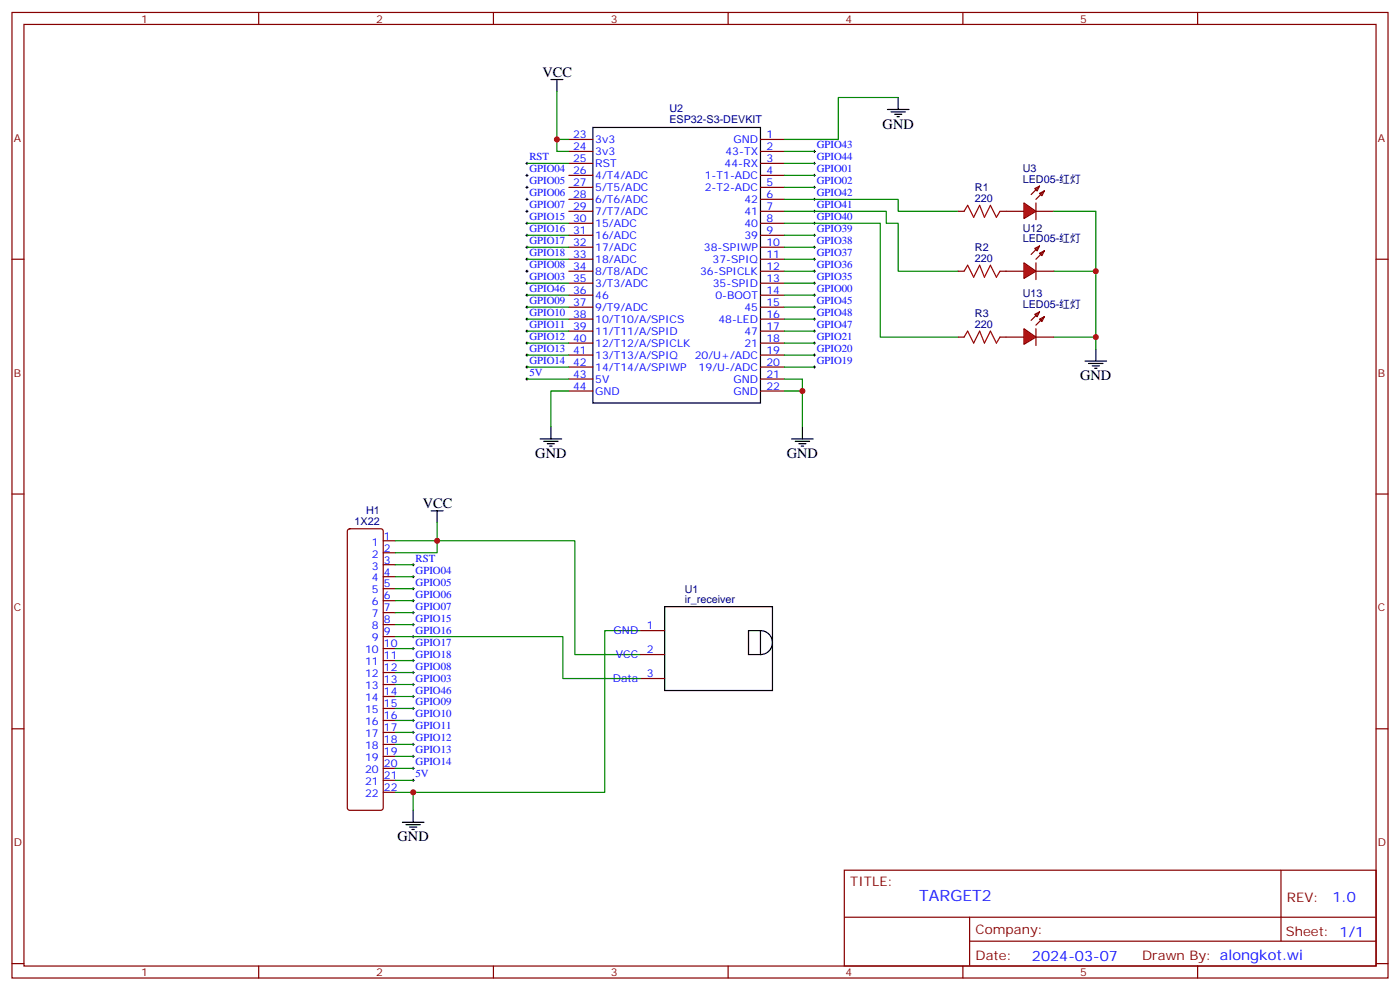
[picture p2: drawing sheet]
<svg xmlns="http://www.w3.org/2000/svg" width="412mm" height="292mm" viewBox="0 0 412 292" stroke-linecap="round" stroke-linejoin="round" font-family="sans-serif">
<g fill="none" stroke="#870000" stroke-width=".35">
<path d="M3.5 3.7h405.4v284.3h-405.4zM7.1 7.2h398.2v277.3h-398.2zM76.2 3.7v3.5M145.3 3.7v3.5M214.5 3.7v3.5M283.6 3.7v3.5M352.8 3.7v3.5M167.6 41.1h7M167.6 44.6h7M167.6 48.1h7M167.6 51.6h7M167.6 55.2h7"/>
<path d="M167.6 58.7h7M224 41.1h7.1M224 44.6h7.1M224 48.1h7.1M224 51.6h7.1M224 55.2h7.1M224 58.7h7.1M304.8 55.5l1.4-.7-.7 1.4zM306.2 56.9l1.4-.7-.7 1.4zM306.2 54.8l-2.5 2.5M307.6 56.2l-2.4 2.5M3.5 76.3h3.6"/>
<path d="M167.6 76.3h7M167.6 62.2h7M167.6 65.8h7M167.6 69.3h7M167.6 72.8h7M167.6 79.9h7M224 76.3h7.1M224 62.2h7.1M224 65.8h7.1M224 69.3h7.1M224 72.8h7.1M224 79.9h7.1"/>
<path d="M282.2 62.2h1.8M282.2 79.9h1.8M294.6 62.2h7M294.6 79.9h1.7M305.2 62.2h5.2M405.3 76.3h3.6M167.6 83.4h7M167.6 86.9h7M167.6 90.5h7M167.6 94h7M167.6 97.5h7M224 83.4h7.1"/>
<path d="M224 86.9h7.1M224 90.5h7.1M224 94h7.1M224 97.5h7.1M282.2 99.3h1.8M294.6 99.3h1.7M167.6 101h7M167.6 104.6h7M167.6 108.1h7M167.6 111.6h7M167.6 115.1h7M224 101h7.1"/>
<path d="M224 104.6h7.1M224 108.1h7.1M224 111.6h7.1M224 115.1h7.1M3.5 145.5h3.6M405.3 145.5h3.6M188.7 185.7h7.1M188.7 192.8h7.1M188.7 199.8h7.1M3.5 214.6h3.6M405.3 214.6h3.6M248.7 256.3h156.6v28.2h-156.6z"/>
<path d="M377.3 256.3v20.9M248.7 270.1h156.5M285.6 277.2h119.6M285.6 270.1v14.1M3.5 283.8h3.6M76.2 284.5v3.5M145.3 284.5v3.5M214.5 284.5v3.5M283.6 284.5v3.5M352.8 284.5v3.5M405.3 283.8h3.6"/>
</g>
<g fill="none" stroke="#008700" stroke-width=".35">
<path d="M164 27v17.6h3.6M264.6 28.7h-17.7v12.4h-15.8M155.2 48.1h12.4M164 41.1h3.6M231.1 58.7h33.5v3.5h17.6M231.1 48.1h8.8M231.1 44.6h8.8M231.1 51.6h8.8M231.1 55.2h8.8M155.2 65.8h12.4M155.2 69.3h12.4M155.2 72.8h12.4"/>
<path d="M155.2 76.3h12.4M231.1 62.2h30v3.6h3.5v14.1h17.6M231.1 65.8h28.2v33.5h22.9M231.1 69.3h8.8M231.1 72.8h8.8M231.1 76.3h8.8M231.1 79.9h8.8M155.2 83.4h12.4M155.2 86.9h12.4M155.2 90.5h12.4M155.2 94h12.4M155.2 97.5h12.4"/>
<path d="M231.1 83.4h8.8M231.1 86.9h8.8M231.1 90.5h8.8M231.1 94h8.8M231.1 97.5h8.8M155.2 101h12.4M155.2 104.6h12.4M155.2 108.1h12.4M155.2 111.6h12.4M167.6 115.1h-5.3v10.6M231.1 115.1h5.3v10.6M231.1 111.6h5.3v3.5"/>
<path d="M231.1 101h8.8M231.1 104.6h8.8M231.1 108.1h8.8M128.8 159.2h40.5v33.6h19.4M188.7 185.7h-10.5v47.6h-56.5"/>
</g>
<g fill="none" stroke="#000" stroke-width=".35">
<path d="M162.3 23.4h3.5M164 23.4v3.6M174.6 37.5h49.4v81.2h-49.4zM261.4 32.2h6.4M262.5 32.9h4.2M263.5 33.7h2.1M264.2 34.4h.7M264.6 28.7v3.5M159.1 129.3h6.4M160.2 130h4.2M161.2 130.7h2.1M161.9 131.4h.7"/>
<path d="M162.3 125.7v3.6M233.2 129.3h6.3M234.2 130h4.3M235.3 130.7h2.1M236 131.4h.7M236.4 125.7v3.6M195.8 178.6h31.7v24.7h-31.7zM220.5 185.7h3.5v7.1h-3.5zM224 185.7a3.5 3.5 0 0 1 3.5 3.5 3.5 3.5 0 0 1-3.5 3.6"/>
</g>
<g fill="none" stroke="#000" stroke-width=".29">
<path d="M154.9 48.1h.7M154.9 51.6h.7M154.9 55.2h.7M154.9 58.7h.7M155.2 47.8v.7M155.2 51.3v.7M155.2 54.8v.7M155.2 58.3v.8M239.5 44.6h.7M239.5 48.1h.7M239.5 51.6h.7M239.5 55.2h.7"/>
<path d="M239.5 58.7h.7M239.9 44.2v.7M239.9 47.8v.7M239.9 51.3v.7M239.9 54.8v.7M239.9 58.3v.8M154.9 62.2h.7M154.9 65.8h.7M154.9 69.3h.7M154.9 72.8h.7M154.9 76.3h.7M154.9 79.9h.7"/>
<path d="M155.2 61.9v.7M155.2 65.4v.7M155.2 68.9v.7M155.2 72.5v.7M155.2 76v.7M155.2 79.5v.7M239.5 62.2h.7M239.5 65.8h.7M239.5 69.3h.7M239.5 72.8h.7M239.5 76.3h.7M239.5 79.9h.7"/>
<path d="M239.9 61.9v.7M239.9 65.4v.7M239.9 68.9v.7M239.9 72.5v.7M239.9 76v.7M239.9 79.5v.7M154.9 83.4h.7M154.9 86.9h.7M154.9 90.5h.7M154.9 94h.7M154.9 97.5h.7M155.2 83v.7"/>
<path d="M155.2 86.6v.7M155.2 90.1v.7M155.2 93.6v.7M155.2 97.2v.7M239.5 83.4h.7M239.5 86.9h.7M239.5 90.5h.7M239.5 94h.7M239.5 97.5h.7M239.9 83v.7M239.9 86.6v.7M239.9 90.1v.7"/>
<path d="M239.9 93.6v.7M239.9 97.2v.7M154.9 101h.7M154.9 104.6h.7M154.9 108.1h.7M154.9 111.6h.7M155.2 100.7v.7M155.2 104.2v.7M155.2 107.7v.7M155.2 111.3v.7M239.5 101h.7M239.5 104.6h.7"/>
<path d="M239.5 108.1h.7M239.9 100.7v.7M239.9 104.2v.7M239.9 107.7v.7"/>
</g>
<path d="M284 62.2l1-1.7 1.8 3.5 1.8-3.5 1.4 3.5 1.7-3.5 1.8 3.5 1.1-1.8M284 79.9l1-1.8 1.8 3.5 1.8-3.5 1.4 3.5 1.7-3.5 1.8 3.5 1.1-1.7M284 99.3l1-1.8 1.8 3.5 1.8-3.5 1.4 3.5 1.7-3.5 1.8 3.5 1.1-1.7" fill="none" stroke="#a10000" stroke-width=".35"/>
<path d="M301.6 59.8l3.6 2.4-3.6 2.1z" fill="#f00" stroke="#870000" stroke-width=".35"/>
<path d="M305.2 59.8v4.9M296.3 79.9h5.3M304.8 73.2l1.4-.7-.7 1.4zM305.2 79.9h5.2M306.2 74.6l1.4-.7-.7 1.4zM306.2 72.5l-2.5 2.4M307.6 73.9l-2.4 2.4" fill="none" stroke="#870000" stroke-width=".35"/>
<path d="M301.6 77.4l3.6 2.5-3.6 2.1z" fill="#f00" stroke="#870000" stroke-width=".35"/>
<path d="M305.2 77.4v4.9M296.3 99.3h5.3M304.8 92.6l1.4-.7-.7 1.4zM305.2 99.3h5.2M306.2 94l1.4-.7-.7 1.4zM306.2 91.9l-2.5 2.4M307.6 93.3l-2.4 2.4" fill="none" stroke="#870000" stroke-width=".35"/>
<path d="M301.6 96.8l3.6 2.5-3.6 2.1z" fill="#f00" stroke="#870000" stroke-width=".35"/>
<g fill="none" stroke="#870000" stroke-width=".35">
<path d="M305.2 96.8v4.9M102.5 155.9l.5-.2h9.2l.5 .2 .2 .5v81.5l-.2 .5-.5 .2h-9.2l-.5-.2-.2-.5v-81.5zM112.9 159.2h3.5M112.9 162.8h3.5M112.9 166.3h3.5M112.9 169.8h3.5M112.9 173.4h3.5M112.9 176.9h3.5M112.9 180.4h3.5M112.9 183.9h3.5M112.9 187.5h3.5M112.9 191h3.5"/>
<path d="M112.9 194.5h3.5M112.9 198h3.5M112.9 201.6h3.5M112.9 205.1h3.5M112.9 208.6h3.5M112.9 212.2h3.5M112.9 215.7h3.5M112.9 219.2h3.5M112.9 222.7h3.5M112.9 226.3h3.5M112.9 229.8h3.5M112.9 233.3h3.5"/>
</g>
<g fill="none" stroke="#008700" stroke-width=".35">
<path d="M310.4 62.2h12.4v37.1h-12.4M310.4 79.9h12.4M322.8 99.3v3.5M116.4 159.2h12.4M128.8 154v8.8h-12.4M116.4 166.3h5.3M116.4 169.8h5.3M116.4 173.4h5.3M116.4 176.9h5.3M116.4 187.5h49.4v12.3h22.9M116.4 180.4h5.3M116.4 183.9h5.3"/>
<path d="M116.4 191h5.3M116.4 194.5h5.3M116.4 198h5.3M116.4 201.6h5.3M116.4 205.1h5.3M116.4 208.6h5.3M116.4 212.2h5.3M116.4 215.7h5.3M116.4 219.2h5.3M116.4 233.3h5.3v5.3M116.4 222.7h5.3M116.4 226.3h5.3"/>
<path d="M116.4 229.8h5.3"/>
</g>
<path d="M319.6 106.3h6.4M320.7 107h4.2M321.7 107.7h2.1M322.4 108.4h.7M322.8 102.8v3.5M127 150.4h3.5M128.8 150.4v3.6M121.7 238.6v3.5M118.5 242.1h6.4M119.6 242.9h4.2M120.6 243.6h2.2M121.4 244.3h.7" fill="none" stroke="#000" stroke-width=".35"/>
<g fill="none" stroke="#000" stroke-width=".29">
<path d="M121.4 166.3h.7M121.4 169.8h.7M121.4 173.4h.7M121.4 176.9h.7M121.7 165.9v.8M121.7 169.5v.7M121.7 173v.7M121.7 176.5v.7M121.4 180.4h.7M121.4 183.9h.7M121.4 187.5h.7M121.4 191h.7"/>
<path d="M121.4 194.5h.7M121.4 198h.7M121.7 180.1v.7M121.7 183.6v.7M121.7 187.1v.7M121.7 190.6v.7M121.7 194.2v.7M121.7 197.7v.7M121.4 201.6h.7M121.4 205.1h.7M121.4 208.6h.7M121.4 212.2h.7"/>
<path d="M121.4 215.7h.7M121.4 219.2h.7M121.7 201.2v.7M121.7 204.8v.7M121.7 208.3v.7M121.7 211.8v.7M121.7 215.3v.7M121.7 218.9v.7M121.4 222.7h.7M121.4 226.3h.7M121.4 229.8h.7M121.7 222.4v.7"/>
<path d="M121.7 225.9v.7M121.7 229.4v.8"/>
</g>
<g fill="#c00">
<circle cx="322.8" cy="99.3" r=".88"/>
<circle cx="322.8" cy="79.9" r=".88"/>
<circle cx="121.7" cy="233.3" r=".88"/>
<circle cx="236.4" cy="115.1" r=".88"/>
<circle cx="164" cy="41.1" r=".88"/>
<circle cx="128.8" cy="159.2" r=".88"/>
</g>
<text font-size="4.6" fill="#00f" x="270.8" y="265.3">TARGET2</text>
<g font-size="4.2">
<text x="159.8" y="22.7">VCC</text>
<text x="260" y="37.9">GND</text>
<text x="318.2" y="112">GND</text>
<text x="157.7" y="134.9">GND</text>
<text x="231.8" y="134.9">GND</text>
<text x="124.5" y="149.7">VCC</text>
<text x="117.1" y="247.8">GND</text>
</g>
<g font-size="4.2" fill="#00f">
<text x="392.5" y="265.5">1.0</text>
<text x="304" y="282.9">2024-03-07</text>
</g>
<g font-size="3.9" fill="#800">
<text x="250.5" y="260.8">TITLE:</text>
<text x="379.1" y="265.5">REV:</text>
<text x="287.4" y="275">Company:</text>
<text x="378.7" y="275.7">Sheet: 1/1</text>
<text x="287.4" y="282.7">Date:</text>
<text x="336.4" y="282.8">Drawn By: alongkot.wi</text>
</g>
<g font-size="3.2" fill="#800">
<text x="41.6" y="6.7">1</text>
<text x="110.8" y="6.7">2</text>
<text x="179.9" y="6.7">3</text>
<text x="249.1" y="6.7">4</text>
<text x="318.2" y="6.7">5</text>
<text x="4.1" y="41.8">A</text>
<text x="405.9" y="41.8">A</text>
<text x="4.1" y="110.9">B</text>
<text x="405.9" y="110.9">B</text>
<text x="4.1" y="180.1">C</text>
<text x="405.9" y="180.1">C</text>
<text x="4.1" y="249.2">D</text>
<text x="405.9" y="249.2">D</text>
<text x="41.6" y="287.5">1</text>
<text x="110.8" y="287.5">2</text>
<text x="179.9" y="287.5">3</text>
<text x="249.1" y="287.5">4</text>
<text x="318.2" y="287.5">5</text>
</g>
<g font-size="3.2" fill="#000080">
<text x="197.2" y="33">U2</text>
<text x="197.2" y="36.2">ESP32-S3-DEVKIT</text>
<text x="301.3" y="53.8">LED05-红灯</text>
<text x="301.3" y="50.6">U3</text>
<text x="287.2" y="59.4">220</text>
<text x="287.2" y="56.2">R1</text>
<text x="301.3" y="71.4">LED05-红灯</text>
<text x="301.3" y="68.2">U12</text>
<text x="287.2" y="77">220</text>
<text x="287.2" y="73.8">R2</text>
<text x="301.3" y="87.6">U13</text>
<text x="287.2" y="93.2">R3</text>
<text x="301.3" y="90.8">LED05-红灯</text>
<text x="287.2" y="96.4">220</text>
<text x="104.5" y="154.6">1X22</text>
<text x="107.8" y="151.4">H1</text>
<text x="201.7" y="177.6">ir_receiver</text>
<text x="201.7" y="174.6">U1</text>
</g>
<g font-size="3.2" fill="#00f">
<text x="168.8" y="40.7">23</text>
<text x="225.8" y="40.7">1</text>
<text x="155.9" y="47.2">RST</text>
<text x="168.8" y="44.2">24</text>
<text x="168.8" y="47.8">25</text>
<text x="175.3" y="42.1">3v3</text>
<text x="175.3" y="45.6">3v3</text>
<text x="213.7" y="45.6">43-TX</text>
<text x="216" y="42.1">GND</text>
<text x="225.8" y="44.2">2</text>
<text x="225.8" y="47.8">3</text>
<text x="240.6" y="43.7">GPIO43</text>
<text x="240.6" y="47.2">GPIO44</text>
<text x="155.9" y="50.8">GPIO04</text>
<text x="168.8" y="51.3">26</text>
<text x="175.3" y="49.2">RST</text>
<text x="175.3" y="52.7">4/T4/ADC</text>
<text x="207.6" y="52.7">1-T1-ADC</text>
<text x="213.5" y="49.2">44-RX</text>
<text x="225.8" y="51.3">4</text>
<text x="240.6" y="50.8">GPIO01</text>
<text x="155.9" y="54.3">GPIO05</text>
<text x="155.9" y="57.8">GPIO06</text>
<text x="168.8" y="54.8">27</text>
<text x="168.8" y="58.3">28</text>
<text x="175.3" y="56.2">5/T5/ADC</text>
<text x="175.3" y="59.8">6/T6/ADC</text>
<text x="207.6" y="56.2">2-T2-ADC</text>
<text x="219.3" y="59.8">42</text>
<text x="225.8" y="54.8">5</text>
<text x="225.8" y="58.3">6</text>
<text x="240.6" y="54.3">GPIO02</text>
<text x="240.6" y="57.8">GPIO42</text>
<text x="155.9" y="61.3">GPIO07</text>
<text x="155.9" y="64.9">GPIO15</text>
<text x="168.8" y="61.9">29</text>
<text x="168.8" y="65.4">30</text>
<text x="175.3" y="63.3">7/T7/ADC</text>
<text x="219.3" y="63.3">41</text>
<text x="225.8" y="61.9">7</text>
<text x="225.8" y="65.4">8</text>
<text x="240.6" y="61.3">GPIO41</text>
<text x="240.6" y="64.9">GPIO40</text>
<text x="155.9" y="68.4">GPIO16</text>
<text x="155.9" y="71.9">GPIO17</text>
<text x="168.8" y="68.9">31</text>
<text x="175.3" y="66.8">15/ADC</text>
<text x="175.3" y="70.3">16/ADC</text>
<text x="219.3" y="66.8">40</text>
<text x="219.3" y="70.3">39</text>
<text x="225.8" y="68.9">9</text>
<text x="240.6" y="68.4">GPIO39</text>
<text x="240.6" y="71.9">GPIO38</text>
<text x="155.9" y="75.5">GPIO18</text>
<text x="168.8" y="72.5">32</text>
<text x="168.8" y="76">33</text>
<text x="175.3" y="73.9">17/ADC</text>
<text x="175.3" y="77.4">18/ADC</text>
<text x="207.4" y="73.9">38-SPIWP</text>
<text x="209.9" y="77.4">37-SPIQ</text>
<text x="225.8" y="72.5">10</text>
<text x="225.8" y="76">11</text>
<text x="240.6" y="75.5">GPIO37</text>
<text x="155.9" y="79">GPIO08</text>
<text x="155.9" y="82.5">GPIO03</text>
<text x="168.8" y="79.5">34</text>
<text x="168.8" y="83">35</text>
<text x="175.3" y="80.9">8/T8/ADC</text>
<text x="206.2" y="80.9">36-SPICLK</text>
<text x="225.8" y="79.5">12</text>
<text x="225.8" y="83">13</text>
<text x="240.6" y="79">GPIO36</text>
<text x="240.6" y="82.5">GPIO35</text>
<text x="155.9" y="86">GPIO46</text>
<text x="155.9" y="89.6">GPIO09</text>
<text x="168.8" y="86.6">36</text>
<text x="175.3" y="84.5">3/T3/ADC</text>
<text x="175.3" y="88">46</text>
<text x="210" y="84.5">35-SPID</text>
<text x="210.7" y="88">0-BOOT</text>
<text x="225.8" y="86.6">14</text>
<text x="240.6" y="86">GPIO00</text>
<text x="240.6" y="89.6">GPIO45</text>
<text x="155.9" y="93.1">GPIO10</text>
<text x="168.8" y="90.1">37</text>
<text x="168.8" y="93.6">38</text>
<text x="175.3" y="91.5">9/T9/ADC</text>
<text x="175.3" y="95">10/T10/A/SPICS</text>
<text x="211.6" y="95">48-LED</text>
<text x="219.3" y="91.5">45</text>
<text x="225.8" y="90.1">15</text>
<text x="225.8" y="93.6">16</text>
<text x="240.6" y="93.1">GPIO48</text>
<text x="155.9" y="96.6">GPIO11</text>
<text x="155.9" y="100.2">GPIO12</text>
<text x="168.8" y="97.2">39</text>
<text x="168.8" y="100.7">40</text>
<text x="175.3" y="98.6">11/T11/A/SPID</text>
<text x="219.3" y="98.6">47</text>
<text x="225.8" y="97.2">17</text>
<text x="225.8" y="100.7">18</text>
<text x="240.6" y="96.6">GPIO47</text>
<text x="240.6" y="100.2">GPIO21</text>
<text x="155.9" y="103.7">GPIO13</text>
<text x="155.9" y="107.2">GPIO14</text>
<text x="168.8" y="104.2">41</text>
<text x="168.8" y="107.7">42</text>
<text x="175.3" y="102.1">12/T12/A/SPICLK</text>
<text x="175.3" y="105.6">13/T13/A/SPIQ</text>
<text x="204.6" y="105.6">20/U+/ADC</text>
<text x="219.3" y="102.1">21</text>
<text x="225.8" y="104.2">19</text>
<text x="225.8" y="107.7">20</text>
<text x="240.6" y="103.7">GPIO20</text>
<text x="240.6" y="107.2">GPIO19</text>
<text x="155.9" y="110.7">5V</text>
<text x="168.8" y="111.3">43</text>
<text x="175.3" y="109.1">14/T14/A/SPIWP</text>
<text x="175.3" y="112.7">5V</text>
<text x="205.8" y="109.1">19/U-/ADC</text>
<text x="216" y="112.7">GND</text>
<text x="225.8" y="111.3">21</text>
<text x="168.8" y="114.8">44</text>
<text x="175.3" y="116.2">GND</text>
<text x="216" y="116.2">GND</text>
<text x="225.8" y="114.8">22</text>
<text x="109.6" y="160.7">1</text>
<text x="113.1" y="158.9">1</text>
<text x="109.6" y="164.2">2</text>
<text x="109.6" y="167.7">3</text>
<text x="113.1" y="162.4">2</text>
<text x="113.1" y="165.9">3</text>
<text x="122.4" y="165.4">RST</text>
<text x="109.6" y="171.2">4</text>
<text x="113.1" y="169.5">4</text>
<text x="113.1" y="173">5</text>
<text x="122.4" y="168.9">GPIO04</text>
<text x="122.4" y="172.5">GPIO05</text>
<text x="109.6" y="174.8">5</text>
<text x="109.6" y="178.3">6</text>
<text x="113.1" y="176.5">6</text>
<text x="122.4" y="176">GPIO06</text>
<text x="122.4" y="179.5">GPIO07</text>
<text x="109.6" y="181.8">7</text>
<text x="109.6" y="185.3">8</text>
<text x="113.1" y="180.1">7</text>
<text x="113.1" y="183.6">8</text>
<text x="122.4" y="183.1">GPIO15</text>
<text x="190.5" y="185.3">1</text>
<text x="109.6" y="188.9">9</text>
<text x="113.1" y="187.1">9</text>
<text x="113.1" y="190.6">10</text>
<text x="122.4" y="186.6">GPIO16</text>
<text x="122.4" y="190.1">GPIO17</text>
<text x="180.7" y="186.8">GND</text>
<text x="107.6" y="192.4">10</text>
<text x="107.6" y="195.9">11</text>
<text x="113.1" y="194.2">11</text>
<text x="113.1" y="197.7">12</text>
<text x="122.4" y="193.6">GPIO18</text>
<text x="122.4" y="197.2">GPIO08</text>
<text x="181.4" y="193.8">VCC</text>
<text x="190.5" y="192.4">2</text>
<text x="107.6" y="199.5">12</text>
<text x="107.6" y="203">13</text>
<text x="113.1" y="201.2">13</text>
<text x="122.4" y="200.7">GPIO03</text>
<text x="180.5" y="200.9">Data</text>
<text x="190.5" y="199.5">3</text>
<text x="107.6" y="206.5">14</text>
<text x="113.1" y="204.8">14</text>
<text x="113.1" y="208.3">15</text>
<text x="122.4" y="204.2">GPIO46</text>
<text x="122.4" y="207.8">GPIO09</text>
<text x="107.6" y="210">15</text>
<text x="107.6" y="213.6">16</text>
<text x="113.1" y="211.8">16</text>
<text x="113.1" y="215.3">17</text>
<text x="122.4" y="211.3">GPIO10</text>
<text x="122.4" y="214.8">GPIO11</text>
<text x="107.6" y="217.1">17</text>
<text x="107.6" y="220.6">18</text>
<text x="113.1" y="218.9">18</text>
<text x="122.4" y="218.3">GPIO12</text>
<text x="122.4" y="221.9">GPIO13</text>
<text x="107.6" y="224.2">19</text>
<text x="107.6" y="227.7">20</text>
<text x="113.1" y="222.4">19</text>
<text x="113.1" y="225.9">20</text>
<text x="122.4" y="225.4">GPIO14</text>
<text x="107.6" y="231.2">21</text>
<text x="113.1" y="229.4">21</text>
<text x="113.1" y="233">22</text>
<text x="122.4" y="228.9">5V</text>
<text x="107.6" y="234.7">22</text>
</g>
</svg>
